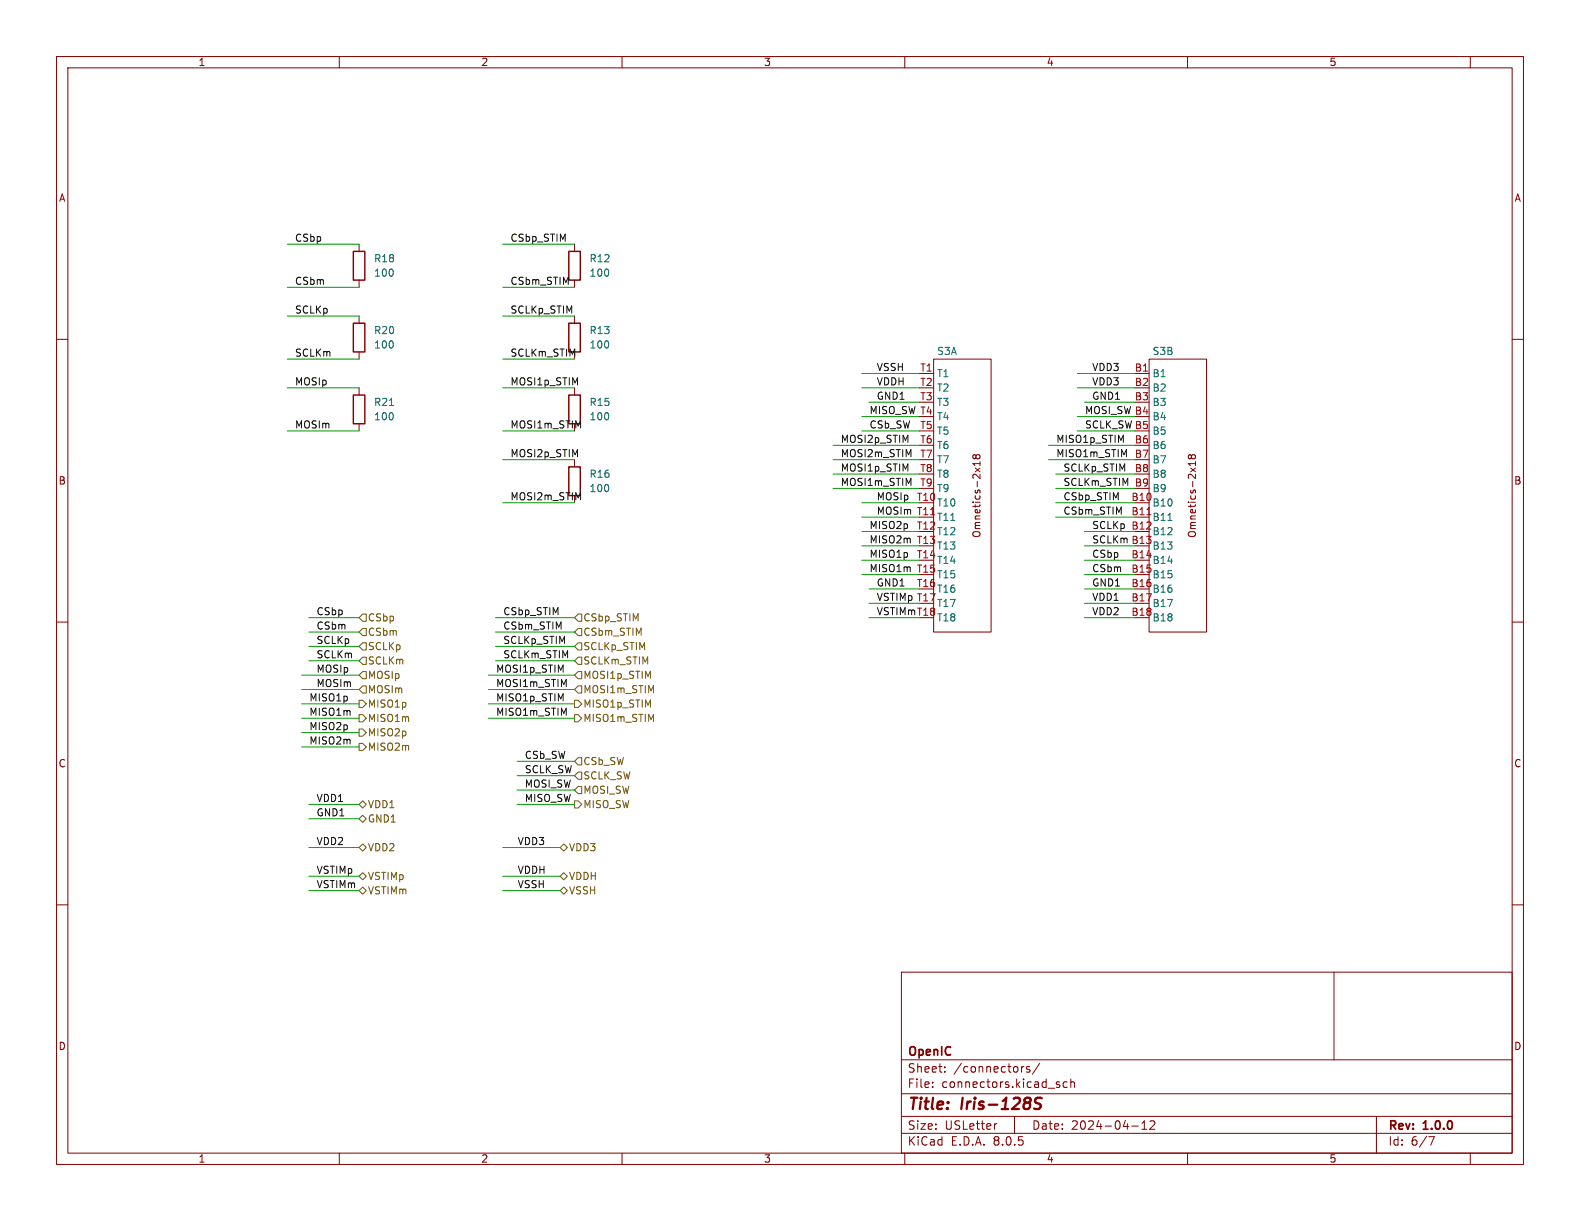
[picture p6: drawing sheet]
<svg xmlns="http://www.w3.org/2000/svg" width="279mm" height="216mm" viewBox="0 0 279 216" stroke-linecap="round" stroke-linejoin="round" font-family="sans-serif">
<g fill="none" stroke="#840000" stroke-width=".18">
<path d="M10 10h259.4v195.9h-259.4zM12 12h255.4v191.9h-255.4zM60 10v2M110 10v2M160 10v2M210 10v2M260 10v2M10 60h2M63.5 43.2v1.3M63.5 49.5v1.3M63.5 55.9v1.3M101.6 43.2v1.3"/>
<path d="M101.6 49.5v1.3M101.6 55.9v1.3M267.4 60h2M63.5 62.2v1.3M63.5 68.6v1.3M63.5 74.9v1.3M101.6 68.6v1.3M162.6 66h2.5M165.1 63.5h10.2v48.3h-10.2zM200.7 66h2.5M203.2 63.5h10.2v48.3h-10.2zM101.6 81.3v1.3"/>
<path d="M172.5 82.8l.8 .6M172.6 80.6l.2-.2 .4 .1 .1 .1-.1 .4-.1 .1h-.4l-.1-.2M172.6 80.6l-.3-.2-.3 .2v.3l.3 .2 .3-.2M172.6 80.6v.3M173.3 82.8l-.8 .6M173.3 81.6v.7M173.3 82h-1.3l.4 .3M210.6 82.8l.8 .6M210.7 80.6l-.3-.2-.3 .2v.3l.3 .2 .3-.2M210.7 80.6l.2-.2 .4 .1 .1 .1-.1 .4-.1 .1h-.4l-.1-.2M210.7 80.6v.3M211.4 82h-1.3l.4 .3"/>
<path d="M211.4 82.8l-.8 .6M211.4 81.6v.7M10 110h2M267.4 110h2M10 160h2M267.4 160h2M159.4 171.9h108v32h-108zM235.9 171.9v15.5M159.4 197.4h108M159.4 193.4h108M159.4 187.4h108M164.9 192.1v.2"/>
<path d="M164.9 191.4v.1M167.1 189.4v.2M167.1 188.7v.1M176.3 198.7l-.3 .1M179.4 197.4v3M181.1 188.6l-.4 .1M182.1 188.7l-.4-.1-.2 .2 .1 .2 .5 .2v.3h-.6M183.9 188l-1.3 1.9M187 191.8l.4 .1v.2l-.2 .2h-.3M187 191.3l.4 .1M188.7 191.4l-.4-.1-.3 .3v.4l.1 .2h.6M189.4 191.4l.2-.1 .3 .1 .1 .9"/>
<path d="M189.4 190.8v1.5M200.1 199.1h1.2M201.9 199.7h.9M201.9 198.6l.5-.4v1.5M203.4 198.3l.5-.1 .2 .1 .1 .3-.9 1.1h.9M243.4 197.4v6.5M60 203.9v2M110 203.9v2M159.4 200.4h108M160 203.9v2M210 203.9v2M252.6 201h1l-.6 1.5"/>
<path d="M260 203.9v2"/>
</g>
<path d="M184.2 194.2a.85 .85 0 0 0-1 .1 .45 .45 0 0 0 .2 .8l.3 .1a.49 .49 0 0 1 .4 .5 .49 .49 0 0 1-.5 .4l-.7-.1" fill="none" stroke="#840000" stroke-width=".4"/>
<path d="M62.5 57.2h2v5h-2zM62.5 44.5h2v5h-2zM100.6 57.2h2v5h-2zM100.6 44.5h2v5h-2zM62.5 69.9h2v5h-2zM100.6 69.9h2v5h-2zM100.6 82.6h2v5h-2z" fill="none" stroke="#840000" stroke-width=".25"/>
<path d="M68.9 71.7h.7M206.5 92h.8" fill="none" stroke="#006464" stroke-width=".18"/>
<path d="M202.8 91h.7" fill="none" stroke="#a90000" stroke-width=".18"/>
<g fill="none" stroke="#725600" stroke-width=".18">
<path d="M64.1 116.2h.7v1.3h-.7l-.6-.7zM64.1 118.7h.7v1.3h-.7l-.6-.6zM64.1 113.7h.7v1.2h-.7l-.6-.6zM64.1 108.6h.7v1.3h-.7l-.6-.7zM64.1 111.1h.7v1.3h-.7l-.6-.6zM101.6 111.8l.6-.7h.7v1.3h-.7zM102.2 118.7h.7v1.3h-.7l-.6-.6zM102.2 108.6h.7v1.3h-.7l-.6-.7zM102.2 116.2h.7v1.3h-.7l-.6-.7zM102.2 113.7h.7v1.2h-.7l-.6-.6zM63.5 128.9h.6l.7 .6-.7 .7h-.6zM63.5 126.4h.6l.7 .6-.7 .6h-.6z"/>
<path d="M63.5 123.8h.6l.7 .7-.7 .6h-.6zM63.5 131.4h.6l.7 .7-.7 .6h-.6zM64.1 121.3h.7v1.3h-.7l-.6-.7zM101.6 134.6l.6-.6h.7v1.3h-.7zM101.6 126.4h.6l.7 .6-.7 .6h-.6zM101.6 123.8h.6l.7 .7-.7 .6h-.6zM101.6 139.7l.6-.6h.7v1.2h-.7zM101.6 121.9l.6-.6h.7v1.3h-.7zM102.2 136.5h.7v1.3h-.7l-.6-.6zM63.5 154.9l.6-.6 .7 .6-.7 .7zM63.5 157.5l.6-.7 .7 .7-.7 .6zM63.5 142.2l.6-.6 .7 .6-.7 .7z"/>
<path d="M63.5 149.9l.6-.7 .7 .7-.7 .6zM64.1 144.1l.7 .7-.7 .6-.6-.6zM99.1 157.5l.6-.7 .6 .7-.6 .6zM99.1 149.9l.6-.7 .6 .7-.6 .6zM99.1 154.9l.6-.6 .6 .6-.6 .7zM101.6 141.6h.6l.7 .6-.7 .7h-.6z"/>
</g>
<g fill="none" stroke="#009600" stroke-width=".18">
<path d="M50.8 43.2h12.7M50.8 50.8h12.7M50.8 55.9h12.7M88.9 43.2h12.7M88.9 50.8h12.7M88.9 55.9h12.7M50.8 76.2h12.7M50.8 68.6h12.7M50.8 63.5h12.7M88.9 76.2h12.7M88.9 68.6h12.7M88.9 63.5h12.7"/>
<path d="M147.3 78.7h15.3M152.4 76.2h10.2M152.4 73.7h10.2M152.4 68.6h10.2M152.4 66h10.2M153.7 71.1h8.9M185.4 78.7h15.3M190.5 76.2h10.2M190.5 73.7h10.2M190.5 68.6h10.2M190.5 66h10.2M191.8 71.1h8.9"/>
<path d="M88.9 88.9h12.7M88.9 81.3h12.7M147.3 86.4h15.3M147.3 81.3h15.3M147.3 83.8h15.3M152.4 99.1h10.2M152.4 91.4h10.2M152.4 88.9h10.2M152.4 94h10.2M152.4 96.5h10.2M185.4 81.3h15.3M186.7 86.4h14"/>
<path d="M186.7 91.4h14M186.7 88.9h14M186.7 83.8h14M191.8 99.1h8.9M191.8 94h8.9M191.8 96.5h8.9M53.3 119.4h10.2M54.6 109.2h8.9M54.6 116.8h8.9M54.6 111.8h8.9M54.6 114.3h8.9M86.4 119.4h15.2"/>
<path d="M87.6 109.2h14M87.6 116.8h14M87.6 111.8h14M87.6 114.3h14M152.4 101.6h10.2M153.7 109.2h8.9M153.7 104.1h8.9M153.7 106.7h8.9M191.8 109.2h8.9M191.8 104.1h8.9M191.8 106.7h8.9M191.8 101.6h8.9"/>
<path d="M53.3 121.9h10.2M53.3 132.1h10.2M53.3 129.5h10.2M53.3 124.5h10.2M53.3 127h10.2M86.4 121.9h15.2M86.4 124.5h15.2M86.4 127h15.2M91.4 139.7h10.2M91.4 137.2h10.2M91.4 134.6h10.2M54.6 142.2h8.9"/>
<path d="M54.6 149.9h8.9M54.6 144.8h8.9M54.6 154.9h8.9M54.6 157.5h8.9M88.9 149.9h10.2M88.9 154.9h10.2M88.9 157.5h10.2M91.4 142.2h10.2"/>
</g>
<g font-size="2.8" fill="#840000">
<text x="160.4" y="196.8">Title:</text>
<text x="170.1" y="196.8">Iris-128S</text>
</g>
<g font-size="2.1" fill="#840000">
<text x="160.4" y="189.9">Sheet:</text>
<text x="160.4" y="187.1">OpenIC</text>
<text x="168.6" y="189.9">/connectors/</text>
<text x="160.4" y="192.6">File:</text>
<text x="166.5" y="192.6">connectors.kicad_sch</text>
<text x="160.4" y="202.8">KiCad</text>
<text x="160.4" y="200">Size:</text>
<text x="167.1" y="200">USLetter</text>
<text x="168.1" y="202.8">E.D.A.</text>
<text x="175.7" y="202.8">8.0.5</text>
<text x="182.4" y="200">Date:</text>
<text x="189.4" y="200">2024-04-12</text>
<text x="245.4" y="200.2">Rev:</text>
<text x="245.4" y="202.8">Id:</text>
<text x="249.5" y="202.8">6/7</text>
<text x="251.8" y="200.2">1.0.0</text>
</g>
<g font-size="1.8" fill="#840000">
<text x="35" y="11.9">1</text>
<text x="85" y="11.9">2</text>
<text x="135" y="11.9">3</text>
<text x="185" y="11.9">4</text>
<text x="235" y="11.9">5</text>
<text x="10.3" y="35.9">A</text>
<text x="267.7" y="35.9">A</text>
<text x="10.3" y="85.9">B</text>
<text x="267.7" y="85.9">B</text>
<text x="173.6" y="95.2" transform="rotate(-90 173.6 95.2)">Omnetics-2x18</text>
<text x="211.7" y="95.2" transform="rotate(-90 211.7 95.2)">Omnetics-2x18</text>
<text x="10.3" y="135.9">C</text>
<text x="267.7" y="135.9">C</text>
<text x="10.3" y="185.9">D</text>
<text x="267.7" y="185.9">D</text>
<text x="35" y="205.8">1</text>
<text x="85" y="205.8">2</text>
<text x="135" y="205.8">3</text>
<text x="185" y="205.8">4</text>
<text x="235" y="205.8">5</text>
</g>
<g font-size="1.8" fill="#0f0f0f">
<text x="52.1" y="42.8">CSbp</text>
<text x="90.2" y="42.8">CSbp_STIM</text>
<text x="52.1" y="50.5">CSbm</text>
<text x="90.2" y="50.5">CSbm_STIM</text>
<text x="52.1" y="55.5">SCLKp</text>
<text x="90.2" y="55.5">SCLKp_STIM</text>
<text x="52.1" y="63.2">SCLKm</text>
<text x="90.2" y="63.2">SCLKm_STIM</text>
<text x="154.9" y="65.7">VSSH</text>
<text x="193" y="65.7">VDD3</text>
<text x="52.1" y="68.2">MOSIp</text>
<text x="90.2" y="68.2">MOSI1p_STIM</text>
<text x="154.9" y="70.8">GND1</text>
<text x="154.9" y="68.2">VDDH</text>
<text x="193" y="68.2">VDD3</text>
<text x="193" y="70.8">GND1</text>
<text x="52.1" y="75.9">MOSIm</text>
<text x="90.2" y="75.9">MOSI1m_STIM</text>
<text x="153.7" y="75.9">CSb_SW</text>
<text x="153.7" y="73.3">MISO_SW T4</text>
<text x="191.8" y="75.9">SCLK_SW B5</text>
<text x="191.8" y="73.3">MOSI_SW B4</text>
<text x="90.2" y="80.9">MOSI2p_STIM</text>
<text x="148.6" y="78.4">MOSI2p_STIM</text>
<text x="148.6" y="83.5">MOSI1p_STIM</text>
<text x="148.6" y="80.9">MOSI2m_STIM</text>
<text x="186.7" y="80.9">MISO1m_STIM</text>
<text x="186.7" y="78.4">MISO1p_STIM</text>
<text x="188" y="83.5">SCLKp_STIM</text>
<text x="90.2" y="88.6">MOSI2m_STIM</text>
<text x="148.6" y="86">MOSI1m_STIM</text>
<text x="154.9" y="88.6">MOSIp</text>
<text x="188" y="88.6">CSbp_STIM</text>
<text x="188" y="86">SCLKm_STIM</text>
<text x="153.7" y="93.6">MISO2p</text>
<text x="154.9" y="91.1">MOSIm T11</text>
<text x="188" y="91.1">CSbm_STIM</text>
<text x="193" y="93.6">SCLKp</text>
<text x="153.7" y="101.3">MISO1m</text>
<text x="153.7" y="96.2">MISO2m</text>
<text x="153.7" y="98.7">MISO1p</text>
<text x="193" y="101.3">CSbm</text>
<text x="193" y="98.7">CSbp</text>
<text x="193" y="96.2">SCLKm B13</text>
<text x="154.9" y="103.8">GND1</text>
<text x="154.9" y="106.3">VSTIMp T17</text>
<text x="193" y="106.3">VDD1</text>
<text x="193" y="103.8">GND1</text>
<text x="55.9" y="108.9">CSbp</text>
<text x="55.9" y="111.4">CSbm</text>
<text x="55.9" y="114">SCLKp</text>
<text x="88.9" y="111.4">CSbm_STIM</text>
<text x="88.9" y="108.9">CSbp_STIM</text>
<text x="88.9" y="114">SCLKp_STIM</text>
<text x="154.9" y="108.9">VSTIMmT18</text>
<text x="193" y="108.9">VDD2</text>
<text x="55.9" y="119">MOSIp</text>
<text x="55.9" y="116.5">SCLKm</text>
<text x="87.6" y="119">MOSI1p_STIM</text>
<text x="88.9" y="116.5">SCLKm_STIM</text>
<text x="54.6" y="124.1">MISO1p</text>
<text x="55.9" y="121.6">MOSIm</text>
<text x="87.6" y="121.6">MOSI1m_STIM</text>
<text x="87.6" y="124.1">MISO1p_STIM</text>
<text x="54.6" y="131.7">MISO2m</text>
<text x="54.6" y="129.2">MISO2p</text>
<text x="54.6" y="126.7">MISO1m</text>
<text x="87.6" y="126.7">MISO1m_STIM</text>
<text x="92.7" y="134.3">CSb_SW</text>
<text x="92.7" y="136.8">SCLK_SW</text>
<text x="55.9" y="141.9">VDD1</text>
<text x="92.7" y="139.4">MOSI_SW</text>
<text x="92.7" y="141.9">MISO_SW</text>
<text x="55.9" y="144.4">GND1</text>
<text x="55.9" y="149.5">VDD2</text>
<text x="91.4" y="149.5">VDD3</text>
<text x="55.9" y="154.6">VSTIMp</text>
<text x="91.4" y="154.6">VDDH</text>
<text x="55.9" y="157.1">VSTIMm</text>
<text x="91.4" y="157.1">VSSH</text>
</g>
<g font-size="1.8" fill="#006464">
<text x="66" y="46.6">R18</text>
<text x="104.1" y="46.6">R12</text>
<text x="66" y="49.1">100</text>
<text x="104.1" y="49.1">100</text>
<text x="66" y="59.3">R20</text>
<text x="104.1" y="59.3">R13</text>
<text x="66" y="61.8">100</text>
<text x="104.1" y="61.8">100</text>
<text x="165.6" y="63">S3A</text>
<text x="203.7" y="63">S3B</text>
<text x="66" y="72">R21</text>
<text x="104.1" y="72">R15</text>
<text x="165.6" y="66.9">T1</text>
<text x="165.6" y="69.4">T2</text>
<text x="165.6" y="72">T3</text>
<text x="203.7" y="66.9">B1</text>
<text x="203.7" y="69.4">B2</text>
<text x="203.7" y="72">B3</text>
<text x="66" y="74.5">100</text>
<text x="104.1" y="74.5">100</text>
<text x="165.6" y="74.5">T4</text>
<text x="165.6" y="77.1">T5</text>
<text x="203.7" y="74.5">B4</text>
<text x="203.7" y="77.1">B5</text>
<text x="165.6" y="79.6">T6</text>
<text x="165.6" y="82.1">T7</text>
<text x="203.7" y="79.6">B6</text>
<text x="203.7" y="82.1">B7</text>
<text x="104.1" y="87.2">100</text>
<text x="104.1" y="84.7">R16</text>
<text x="165.6" y="84.7">T8</text>
<text x="165.6" y="87.2">T9</text>
<text x="203.7" y="84.7">B8</text>
<text x="203.7" y="87.2">B9</text>
<text x="165.6" y="97.4">T13</text>
<text x="165.6" y="105">T16</text>
<text x="203.7" y="105">B16</text>
<text x="203.7" y="110.1">B18</text>
</g>
<g font-size="1.8" fill="#a90000">
<text x="162.6" y="65.8">T1</text>
<text x="200.6" y="65.8">B1</text>
<text x="162.6" y="68.3">T2</text>
<text x="162.6" y="70.9">T3</text>
<text x="200.6" y="68.3">B2</text>
<text x="200.6" y="70.9">B3</text>
<text x="162.6" y="75.9">T5</text>
<text x="162.6" y="78.5">T6</text>
<text x="162.6" y="81">T7</text>
<text x="162.6" y="83.6">T8</text>
<text x="200.6" y="78.5">B6</text>
<text x="200.6" y="81">B7</text>
<text x="200.6" y="83.6">B8</text>
<text x="162" y="88.6">T10</text>
<text x="162.6" y="86.1">T9</text>
<text x="165.6" y="89.8">T10</text>
<text x="200" y="88.6">B10</text>
<text x="200.6" y="86.1">B9</text>
<text x="203.7" y="89.8">B10</text>
<text x="162" y="93.7">T12</text>
<text x="165.6" y="92.3">T11</text>
<text x="165.6" y="94.8">T12</text>
<text x="200" y="91.2">B11</text>
<text x="200" y="93.7">B12</text>
<text x="203.7" y="92.3">B11</text>
<text x="203.7" y="94.8">B12</text>
<text x="162" y="96.3">T13</text>
<text x="162" y="98.8">T14</text>
<text x="162" y="101.3">T15</text>
<text x="165.6" y="99.9">T14</text>
<text x="200" y="98.8">B14</text>
<text x="200" y="101.3">B15</text>
<text x="203.7" y="97.4">B13</text>
<text x="203.7" y="99.9">B14</text>
<text x="162" y="103.9">T16</text>
<text x="165.6" y="102.5">T15</text>
<text x="165.6" y="107.5">T17</text>
<text x="200" y="103.9">B16</text>
<text x="200" y="106.4">B17</text>
<text x="203.7" y="102.5">B15</text>
<text x="203.7" y="107.5">B17</text>
<text x="165.6" y="110.1">T18</text>
<text x="200" y="109">B18</text>
</g>
<g font-size="1.8" fill="#725600">
<text x="65" y="110.1">CSbp</text>
<text x="65" y="112.6">CSbm</text>
<text x="103.1" y="112.6">CSbm_STIM</text>
<text x="103.1" y="110.1">CSbp_STIM</text>
<text x="65" y="117.7">SCLKm</text>
<text x="65" y="115.2">SCLKp</text>
<text x="103.1" y="117.7">SCLKm_STIM</text>
<text x="103.1" y="115.2">SCLKp_STIM</text>
<text x="65" y="122.8">MOSIm</text>
<text x="65" y="125.3">MISO1p</text>
<text x="65" y="120.2">MOSIp</text>
<text x="103.1" y="120.2">MOSI1p_STIM</text>
<text x="103.1" y="125.3">MISO1p_STIM</text>
<text x="103.1" y="122.8">MOSI1m_STIM</text>
<text x="65" y="130.4">MISO2p</text>
<text x="65" y="127.9">MISO1m</text>
<text x="103.1" y="127.9">MISO1m_STIM</text>
<text x="65" y="132.9">MISO2m</text>
<text x="103.1" y="135.5">CSb_SW</text>
<text x="65" y="143.1">VDD1</text>
<text x="103.1" y="140.6">MOSI_SW</text>
<text x="103.1" y="138">SCLK_SW</text>
<text x="103.1" y="143.1">MISO_SW</text>
<text x="65" y="145.6">GND1</text>
<text x="65" y="155.8">VSTIMp</text>
<text x="65" y="150.7">VDD2</text>
<text x="100.5" y="150.7">VDD3</text>
<text x="100.5" y="155.8">VDDH</text>
<text x="65" y="158.3">VSTIMm</text>
<text x="100.5" y="158.3">VSSH</text>
</g>
</svg>
